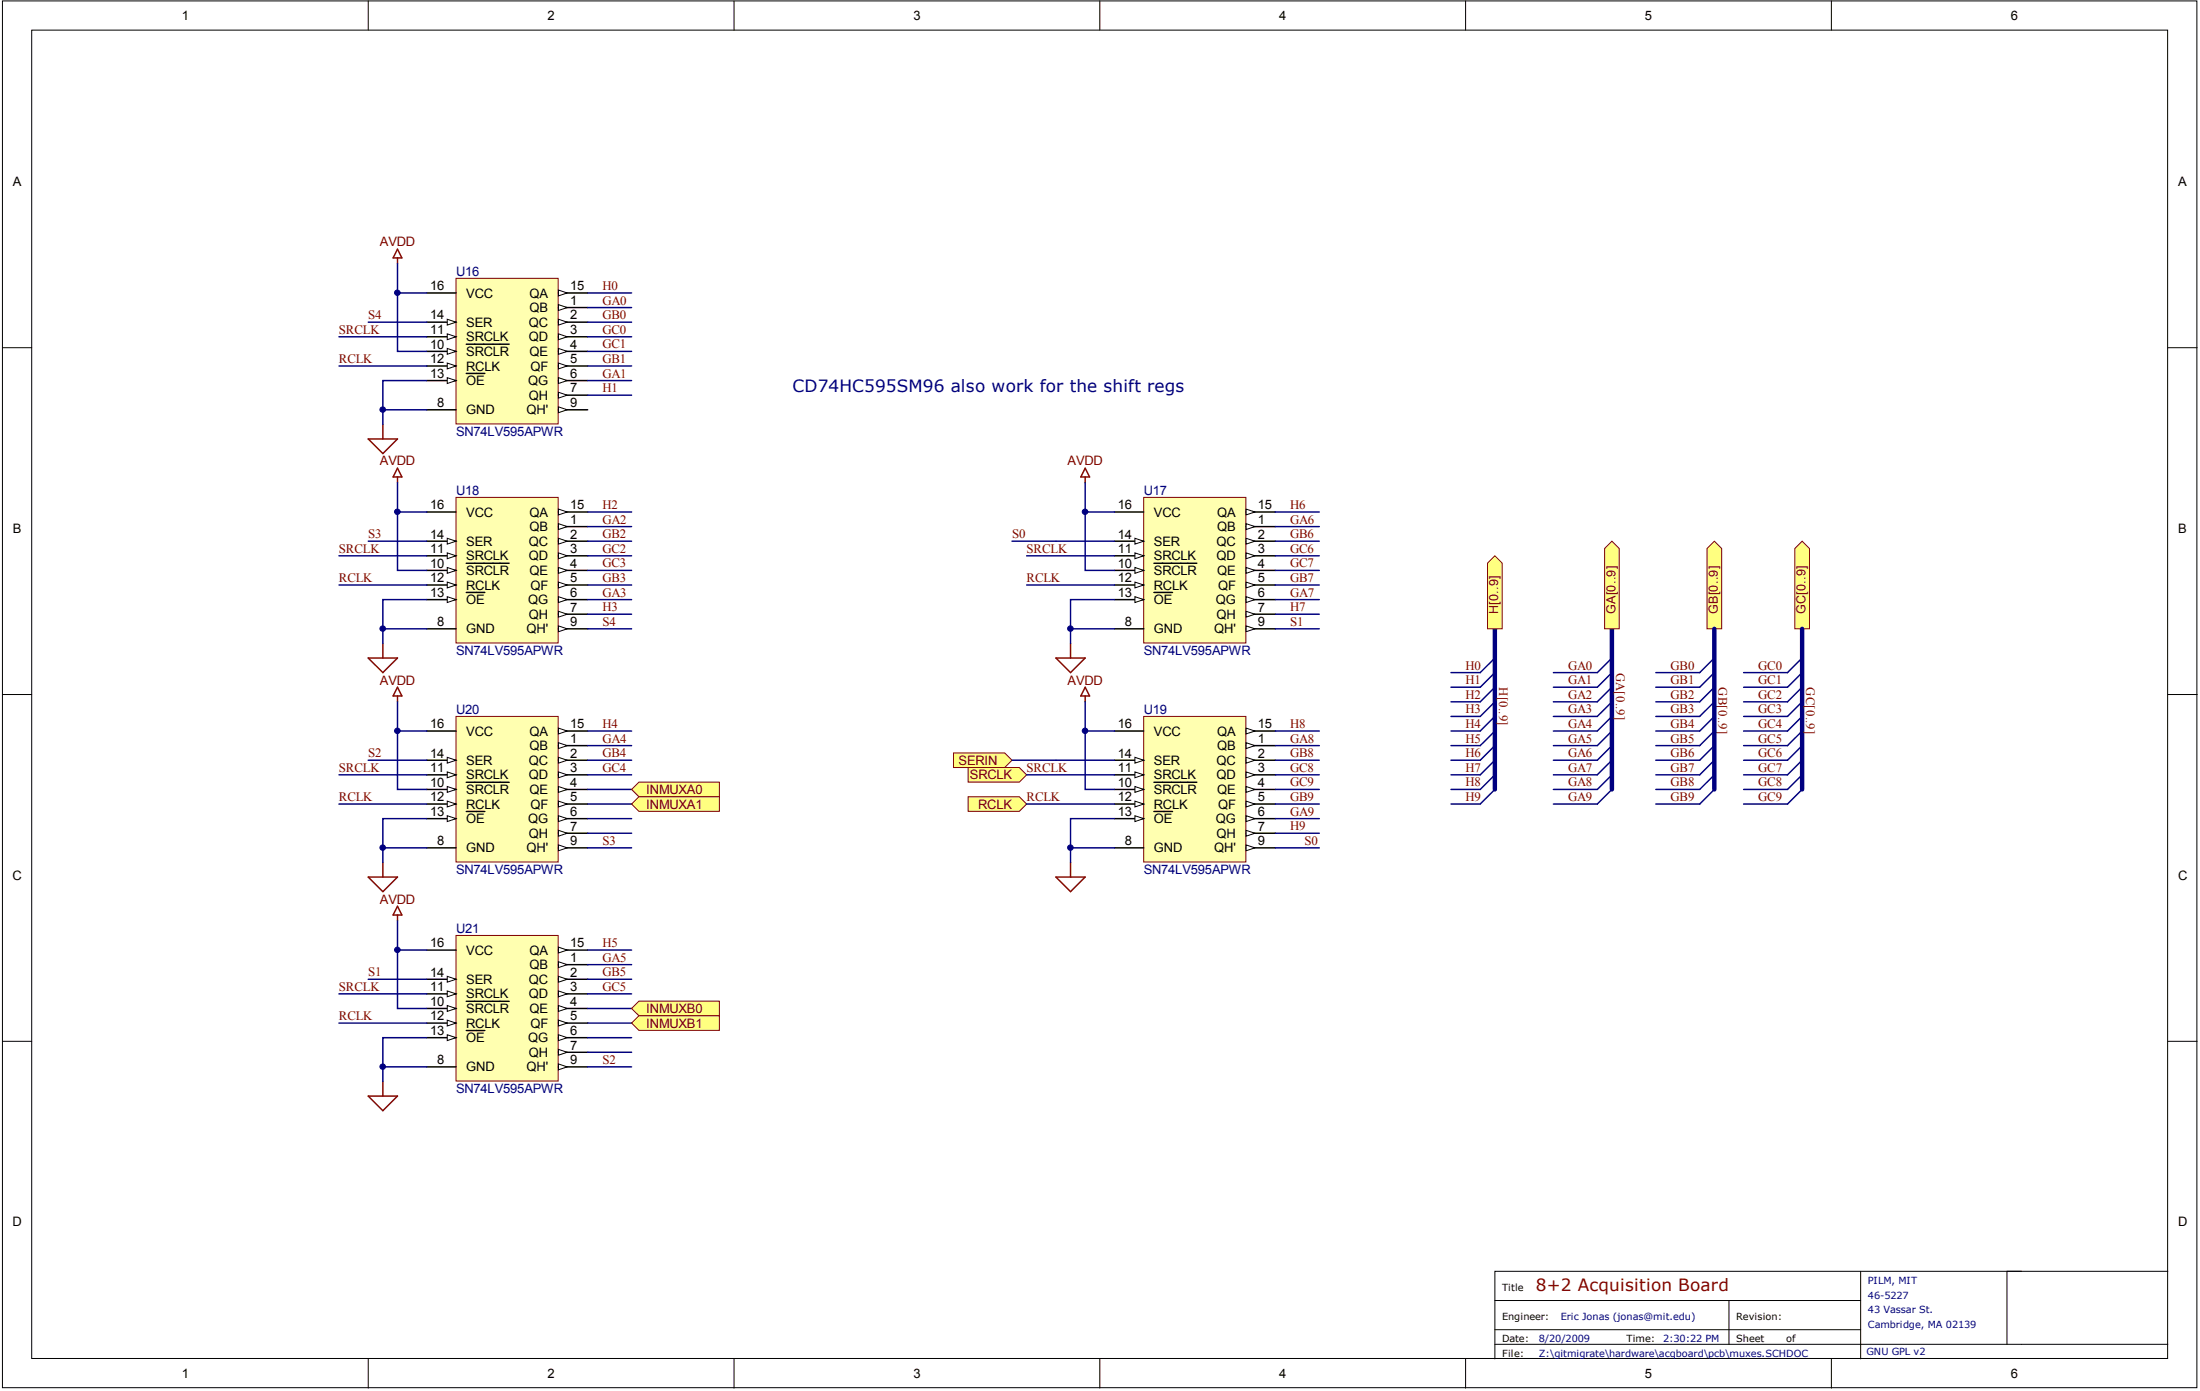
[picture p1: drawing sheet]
<svg xmlns="http://www.w3.org/2000/svg" width="275mm" height="174mm" viewBox="0 0 275 174" stroke-linecap="round" stroke-linejoin="round" font-family="sans-serif">
<g fill="#fff" stroke="#000" stroke-width=".13">
<path d="M.3 .1h274.5v173.4h-274.5z"/>
<path d="M4 3.8h267.1v166.1h-267.1z"/>
</g>
<g fill="none" stroke="#000" stroke-width=".13">
<path d="M46.1 .1v3.7M91.8 .1v3.7M137.6 .1v3.7M183.3 .1v3.7M229.1 .1v3.7M.3 43.5h3.7M271.2 43.5h3.6M.3 86.8h3.7M271.2 86.8h3.6M.3 130.2h3.7M271.2 130.2h3.6M232.7 159v10.9"/>
<path d="M252.9 159h-65.9v10.9M271.2 159h-20.2v9.1M46.1 169.9v3.7M91.8 169.9v3.7M137.6 169.9v3.7M183.3 169.9v3.7M187 162.6h45.7M187 168.1h84.2M187 166.3h45.7M216.3 162.6v5.5M229.1 169.9v3.7"/>
</g>
<path d="M57 34.8h12.8v18.2h-12.8z" fill="#ffffb0" stroke="#800000" stroke-width=".13"/>
<path d="M53.4 36.6h3.6M53.4 51.2h3.6M53.4 47.6h3.6" fill="none" stroke="#000" stroke-width=".18"/>
<path d="M55.9 47.2l1.1 .4-1.1 .3z" fill="#fff" stroke="#000" stroke-width=".13"/>
<path d="M53.4 45.8h3.6M58.3 46.7h2.3" fill="none" stroke="#000" stroke-width=".18"/>
<path d="M55.9 45.4l1.1 .4-1.1 .3z" fill="#fff" stroke="#000" stroke-width=".13"/>
<path d="M53.4 43.9h3.6" fill="none" stroke="#000" stroke-width=".18"/>
<path d="M55.9 43.6l1.1 .3-1.1 .4z" fill="#fff" stroke="#000" stroke-width=".13"/>
<path d="M53.4 42.1h3.6M58.3 43h5.4" fill="none" stroke="#000" stroke-width=".18"/>
<path d="M55.9 41.7l1.1 .4-1.1 .4z" fill="#fff" stroke="#000" stroke-width=".13"/>
<path d="M53.4 40.3h3.6" fill="none" stroke="#000" stroke-width=".18"/>
<path d="M55.9 39.9l1.1 .4-1.1 .3z" fill="#fff" stroke="#000" stroke-width=".13"/>
<path d="M69.8 36.6h3.7" fill="none" stroke="#000" stroke-width=".18"/>
<path d="M69.8 36.3l1.1 .3-1.1 .4z" fill="#fff" stroke="#000" stroke-width=".13"/>
<path d="M69.8 38.5h3.7" fill="none" stroke="#000" stroke-width=".18"/>
<path d="M69.8 38.1l1.1 .4-1.1 .3z" fill="#fff" stroke="#000" stroke-width=".13"/>
<path d="M69.8 40.3h3.7" fill="none" stroke="#000" stroke-width=".18"/>
<path d="M69.8 39.9l1.1 .4-1.1 .3z" fill="#fff" stroke="#000" stroke-width=".13"/>
<path d="M69.8 42.1h3.7" fill="none" stroke="#000" stroke-width=".18"/>
<path d="M69.8 41.7l1.1 .4-1.1 .4z" fill="#fff" stroke="#000" stroke-width=".13"/>
<path d="M69.8 43.9h3.7" fill="none" stroke="#000" stroke-width=".18"/>
<path d="M69.8 43.6l1.1 .3-1.1 .4z" fill="#fff" stroke="#000" stroke-width=".13"/>
<path d="M69.8 45.8h3.7" fill="none" stroke="#000" stroke-width=".18"/>
<path d="M69.8 45.4l1.1 .4-1.1 .3z" fill="#fff" stroke="#000" stroke-width=".13"/>
<path d="M69.8 47.6h3.7" fill="none" stroke="#000" stroke-width=".18"/>
<path d="M69.8 47.2l1.1 .4-1.1 .3z" fill="#fff" stroke="#000" stroke-width=".13"/>
<path d="M69.8 49.4h3.7" fill="none" stroke="#000" stroke-width=".18"/>
<path d="M69.8 49l1.1 .4-1.1 .4z" fill="#fff" stroke="#000" stroke-width=".13"/>
<path d="M69.8 51.2h3.7" fill="none" stroke="#000" stroke-width=".18"/>
<path d="M69.8 50.9l1.1 .3-1.1 .4z" fill="#fff" stroke="#000" stroke-width=".13"/>
<path d="M49.7 31.2l.6 1h-1.1zM49.7 32.2v.8M46.1 54.9h3.6l-1.8 1.8zM47.9 53.1v1.8" fill="none" stroke="#800000" stroke-width=".18"/>
<path d="M49.7 33v3.6h3.7M49.7 36.6v7.3h3.7M47.9 51.2h5.5M53.4 47.6h-5.5v5.5" fill="none" stroke="#000080" stroke-width=".18"/>
<g fill="#ffff80" stroke="#800000" stroke-width=".13">
<path d="M121.1 99.6h6.4l.9 .9-.9 .9h-6.4z" fill-rule="evenodd"/>
<path d="M121.1 96h6.4l.9 .9-.9 .9h-6.4z" fill-rule="evenodd"/>
<path d="M119.3 94.1h6.4l.9 1-.9 .9h-6.4z" fill-rule="evenodd"/>
</g>
<path d="M73.5 36.6h5.5M73.5 38.5h5.5M42.4 45.8h11M42.4 42.1h11M46.1 40.3h7.3M73.5 45.8h5.5M73.5 42.1h5.5M73.5 40.3h5.5M73.5 43.9h5.5M73.5 47.6h5.5M73.5 49.4h5.5" fill="none" stroke="#000080" stroke-width=".18"/>
<path d="M57 62.2h12.8v18.2h-12.8z" fill="#ffffb0" stroke="#800000" stroke-width=".13"/>
<path d="M53.4 64h3.6M53.4 78.6h3.6M53.4 75h3.6" fill="none" stroke="#000" stroke-width=".18"/>
<path d="M55.9 74.6l1.1 .4-1.1 .3z" fill="#fff" stroke="#000" stroke-width=".13"/>
<path d="M53.4 73.1h3.6M58.3 74.1h2.3" fill="none" stroke="#000" stroke-width=".18"/>
<path d="M55.9 72.8l1.1 .3-1.1 .4z" fill="#fff" stroke="#000" stroke-width=".13"/>
<path d="M53.4 71.3h3.6" fill="none" stroke="#000" stroke-width=".18"/>
<path d="M55.9 71l1.1 .3-1.1 .4z" fill="#fff" stroke="#000" stroke-width=".13"/>
<path d="M53.4 69.5h3.6M58.3 70.4h5.4" fill="none" stroke="#000" stroke-width=".18"/>
<path d="M55.9 69.1l1.1 .4-1.1 .4z" fill="#fff" stroke="#000" stroke-width=".13"/>
<path d="M53.4 67.7h3.6" fill="none" stroke="#000" stroke-width=".18"/>
<path d="M55.9 67.3l1.1 .4-1.1 .3z" fill="#fff" stroke="#000" stroke-width=".13"/>
<path d="M69.8 64h3.7" fill="none" stroke="#000" stroke-width=".18"/>
<path d="M69.8 63.7l1.1 .3-1.1 .4z" fill="#fff" stroke="#000" stroke-width=".13"/>
<path d="M69.8 65.8h3.7" fill="none" stroke="#000" stroke-width=".18"/>
<path d="M69.8 65.5l1.1 .3-1.1 .4z" fill="#fff" stroke="#000" stroke-width=".13"/>
<path d="M69.8 67.7h3.7" fill="none" stroke="#000" stroke-width=".18"/>
<path d="M69.8 67.3l1.1 .4-1.1 .3z" fill="#fff" stroke="#000" stroke-width=".13"/>
<path d="M69.8 69.5h3.7" fill="none" stroke="#000" stroke-width=".18"/>
<path d="M69.8 69.1l1.1 .4-1.1 .4z" fill="#fff" stroke="#000" stroke-width=".13"/>
<path d="M69.8 71.3h3.7" fill="none" stroke="#000" stroke-width=".18"/>
<path d="M69.8 71l1.1 .3-1.1 .4z" fill="#fff" stroke="#000" stroke-width=".13"/>
<path d="M69.8 73.1h3.7" fill="none" stroke="#000" stroke-width=".18"/>
<path d="M69.8 72.8l1.1 .3-1.1 .4z" fill="#fff" stroke="#000" stroke-width=".13"/>
<path d="M69.8 75h3.7" fill="none" stroke="#000" stroke-width=".18"/>
<path d="M69.8 74.6l1.1 .4-1.1 .3z" fill="#fff" stroke="#000" stroke-width=".13"/>
<path d="M69.8 76.8h3.7" fill="none" stroke="#000" stroke-width=".18"/>
<path d="M69.8 76.4l1.1 .4-1.1 .4z" fill="#fff" stroke="#000" stroke-width=".13"/>
<path d="M69.8 78.6h3.7" fill="none" stroke="#000" stroke-width=".18"/>
<path d="M69.8 78.3l1.1 .3-1.1 .4z" fill="#fff" stroke="#000" stroke-width=".13"/>
<path d="M49.7 58.5l.6 1.1h-1.1zM49.7 59.6v.8M46.1 82.3h3.6l-1.8 1.8zM47.9 80.4v1.9" fill="none" stroke="#800000" stroke-width=".18"/>
<g fill="none" stroke="#000080" stroke-width=".18">
<path d="M42.4 73.1h11M42.4 69.5h11M46.1 67.7h7.3M47.9 78.6h5.5M49.7 60.4v3.6h3.7M49.7 64v7.3h3.7M53.4 75h-5.5v5.4M73.5 73.1h5.5M73.5 69.5h5.5M73.5 67.7h5.5M73.5 64h5.5M73.5 65.8h5.5"/>
<path d="M73.5 71.3h5.5M73.5 75h5.5M73.5 76.8h5.5"/>
</g>
<path d="M57 89.6h12.8v18.2h-12.8z" fill="#ffffb0" stroke="#800000" stroke-width=".13"/>
<path d="M53.4 91.4h3.6M53.4 106h3.6M53.4 102.4h3.6" fill="none" stroke="#000" stroke-width=".18"/>
<path d="M55.9 102l1.1 .4-1.1 .3z" fill="#fff" stroke="#000" stroke-width=".13"/>
<path d="M53.4 100.5h3.6M58.3 101.5h2.3" fill="none" stroke="#000" stroke-width=".18"/>
<path d="M55.9 100.2l1.1 .3-1.1 .4z" fill="#fff" stroke="#000" stroke-width=".13"/>
<path d="M53.4 98.7h3.6" fill="none" stroke="#000" stroke-width=".18"/>
<path d="M55.9 98.3l1.1 .4-1.1 .4z" fill="#fff" stroke="#000" stroke-width=".13"/>
<path d="M53.4 96.9h3.6M58.3 97.8h5.4" fill="none" stroke="#000" stroke-width=".18"/>
<path d="M55.9 96.5l1.1 .4-1.1 .3z" fill="#fff" stroke="#000" stroke-width=".13"/>
<path d="M53.4 95.1h3.6" fill="none" stroke="#000" stroke-width=".18"/>
<path d="M55.9 94.7l1.1 .4-1.1 .3z" fill="#fff" stroke="#000" stroke-width=".13"/>
<path d="M69.8 91.4h3.7" fill="none" stroke="#000" stroke-width=".18"/>
<path d="M69.8 91l1.1 .4-1.1 .4z" fill="#fff" stroke="#000" stroke-width=".13"/>
<path d="M69.8 93.2h3.7" fill="none" stroke="#000" stroke-width=".18"/>
<path d="M69.8 92.9l1.1 .3-1.1 .4z" fill="#fff" stroke="#000" stroke-width=".13"/>
<path d="M69.8 95.1h3.7" fill="none" stroke="#000" stroke-width=".18"/>
<path d="M69.8 94.7l1.1 .4-1.1 .3z" fill="#fff" stroke="#000" stroke-width=".13"/>
<path d="M69.8 96.9h3.7" fill="none" stroke="#000" stroke-width=".18"/>
<path d="M69.8 96.5l1.1 .4-1.1 .3z" fill="#fff" stroke="#000" stroke-width=".13"/>
<path d="M69.8 98.7h3.7" fill="none" stroke="#000" stroke-width=".18"/>
<path d="M69.8 98.3l1.1 .4-1.1 .4z" fill="#fff" stroke="#000" stroke-width=".13"/>
<path d="M69.8 100.5h3.7" fill="none" stroke="#000" stroke-width=".18"/>
<path d="M69.8 100.2l1.1 .3-1.1 .4z" fill="#fff" stroke="#000" stroke-width=".13"/>
<path d="M69.8 102.4h3.7" fill="none" stroke="#000" stroke-width=".18"/>
<path d="M69.8 102l1.1 .4-1.1 .3z" fill="#fff" stroke="#000" stroke-width=".13"/>
<path d="M69.8 104.2h3.7" fill="none" stroke="#000" stroke-width=".18"/>
<path d="M69.8 103.8l1.1 .4-1.1 .3z" fill="#fff" stroke="#000" stroke-width=".13"/>
<path d="M69.8 106h3.7" fill="none" stroke="#000" stroke-width=".18"/>
<path d="M69.8 105.6l1.1 .4-1.1 .4z" fill="#fff" stroke="#000" stroke-width=".13"/>
<path d="M49.7 85.9l.6 1.1h-1.1zM49.7 87v.8M46.1 109.7h3.6l-1.8 1.8zM47.9 107.8v1.9" fill="none" stroke="#800000" stroke-width=".18"/>
<g fill="none" stroke="#000080" stroke-width=".18">
<path d="M42.4 96.9h11M46.1 95.1h7.3M49.7 87.8v3.6h3.7M49.7 91.4v7.3h3.7M73.5 96.9h5.5M73.5 95.1h5.5M73.5 91.4h5.5M73.5 93.2h5.5M73.5 98.7h5.5M42.4 100.5h11M47.9 106h5.5M53.4 102.4h-5.5v5.4"/>
<path d="M73.5 100.5h5.5M73.5 102.4h5.5M73.5 104.2h5.5"/>
</g>
<path d="M57 117h12.8v18.2h-12.8z" fill="#ffffb0" stroke="#800000" stroke-width=".13"/>
<path d="M53.4 118.8h3.6M53.4 133.4h3.6M53.4 129.7h3.6" fill="none" stroke="#000" stroke-width=".18"/>
<path d="M55.9 129.4l1.1 .3-1.1 .4z" fill="#fff" stroke="#000" stroke-width=".13"/>
<path d="M53.4 127.9h3.6M58.3 128.8h2.3" fill="none" stroke="#000" stroke-width=".18"/>
<path d="M55.9 127.6l1.1 .3-1.1 .4z" fill="#fff" stroke="#000" stroke-width=".13"/>
<path d="M53.4 126.1h3.6" fill="none" stroke="#000" stroke-width=".18"/>
<path d="M55.9 125.7l1.1 .4-1.1 .4z" fill="#fff" stroke="#000" stroke-width=".13"/>
<path d="M53.4 124.3h3.6M58.3 125.2h5.4" fill="none" stroke="#000" stroke-width=".18"/>
<path d="M55.9 123.9l1.1 .4-1.1 .3z" fill="#fff" stroke="#000" stroke-width=".13"/>
<path d="M53.4 122.4h3.6" fill="none" stroke="#000" stroke-width=".18"/>
<path d="M55.9 122.1l1.1 .3-1.1 .4z" fill="#fff" stroke="#000" stroke-width=".13"/>
<path d="M69.8 118.8h3.7" fill="none" stroke="#000" stroke-width=".18"/>
<path d="M69.8 118.4l1.1 .4-1.1 .4z" fill="#fff" stroke="#000" stroke-width=".13"/>
<path d="M69.8 120.6h3.7" fill="none" stroke="#000" stroke-width=".18"/>
<path d="M69.8 120.2l1.1 .4-1.1 .4z" fill="#fff" stroke="#000" stroke-width=".13"/>
<path d="M69.8 122.4h3.7" fill="none" stroke="#000" stroke-width=".18"/>
<path d="M69.8 122.1l1.1 .3-1.1 .4z" fill="#fff" stroke="#000" stroke-width=".13"/>
<path d="M69.8 124.3h3.7" fill="none" stroke="#000" stroke-width=".18"/>
<path d="M69.8 123.9l1.1 .4-1.1 .3z" fill="#fff" stroke="#000" stroke-width=".13"/>
<path d="M69.8 126.1h3.7" fill="none" stroke="#000" stroke-width=".18"/>
<path d="M69.8 125.7l1.1 .4-1.1 .4z" fill="#fff" stroke="#000" stroke-width=".13"/>
<path d="M69.8 127.9h3.7" fill="none" stroke="#000" stroke-width=".18"/>
<path d="M69.8 127.6l1.1 .3-1.1 .4z" fill="#fff" stroke="#000" stroke-width=".13"/>
<path d="M69.8 129.7h3.7" fill="none" stroke="#000" stroke-width=".18"/>
<path d="M69.8 129.4l1.1 .3-1.1 .4z" fill="#fff" stroke="#000" stroke-width=".13"/>
<path d="M69.8 131.6h3.7" fill="none" stroke="#000" stroke-width=".18"/>
<path d="M69.8 131.2l1.1 .4-1.1 .3z" fill="#fff" stroke="#000" stroke-width=".13"/>
<path d="M69.8 133.4h3.7" fill="none" stroke="#000" stroke-width=".18"/>
<path d="M69.8 133l1.1 .4-1.1 .4z" fill="#fff" stroke="#000" stroke-width=".13"/>
<path d="M49.7 113.3l.6 1.1h-1.1zM49.7 114.4v.7M46.1 137h3.6l-1.8 1.9zM47.9 135.2v1.8" fill="none" stroke="#800000" stroke-width=".18"/>
<g fill="none" stroke="#000080" stroke-width=".18">
<path d="M49.7 115.1v3.7h3.7M49.7 118.8v7.3h3.7M73.5 118.8h5.5M42.4 127.9h11M42.4 124.3h11M46.1 122.4h7.3M47.9 133.4h5.5M53.4 129.7h-5.5v5.5M73.5 127.9h5.5M73.5 124.3h5.5M73.5 122.4h5.5M73.5 120.6h5.5"/>
<path d="M73.5 126.1h5.5M73.5 129.7h5.5M73.5 131.6h5.5"/>
</g>
<g fill="#ffff80" stroke="#800000" stroke-width=".13">
<path d="M79 98.7l.9-.9h10.1v1.8h-10.1z" fill-rule="evenodd"/>
<path d="M79 100.5l.9-.9h10.1v1.8h-10.1z" fill-rule="evenodd"/>
<path d="M79 126.1l.9-.9h10.1v1.8h-10.1z" fill-rule="evenodd"/>
<path d="M79 127.9l.9-.9h10.1v1.8h-10.1z" fill-rule="evenodd"/>
</g>
<path d="M143 62.2h12.8v18.2h-12.8z" fill="#ffffb0" stroke="#800000" stroke-width=".13"/>
<path d="M139.4 64h3.6M139.4 78.6h3.6M139.4 75h3.6" fill="none" stroke="#000" stroke-width=".18"/>
<path d="M142 74.6l1 .4-1 .3z" fill="#fff" stroke="#000" stroke-width=".13"/>
<path d="M139.4 73.1h3.6M144.3 74.1h2.4" fill="none" stroke="#000" stroke-width=".18"/>
<path d="M142 72.8l1 .3-1 .4z" fill="#fff" stroke="#000" stroke-width=".13"/>
<path d="M139.4 71.3h3.6" fill="none" stroke="#000" stroke-width=".18"/>
<path d="M142 71l1 .3-1 .4z" fill="#fff" stroke="#000" stroke-width=".13"/>
<path d="M139.4 69.5h3.6M144.3 70.4h5.4" fill="none" stroke="#000" stroke-width=".18"/>
<path d="M142 69.1l1 .4-1 .4z" fill="#fff" stroke="#000" stroke-width=".13"/>
<path d="M139.4 67.7h3.6" fill="none" stroke="#000" stroke-width=".18"/>
<path d="M142 67.3l1 .4-1 .3z" fill="#fff" stroke="#000" stroke-width=".13"/>
<path d="M155.9 64h3.6" fill="none" stroke="#000" stroke-width=".18"/>
<path d="M155.9 63.7l1.1 .3-1.1 .4z" fill="#fff" stroke="#000" stroke-width=".13"/>
<path d="M155.9 65.8h3.6" fill="none" stroke="#000" stroke-width=".18"/>
<path d="M155.9 65.5l1.1 .3-1.1 .4z" fill="#fff" stroke="#000" stroke-width=".13"/>
<path d="M155.9 67.7h3.6" fill="none" stroke="#000" stroke-width=".18"/>
<path d="M155.9 67.3l1.1 .4-1.1 .3z" fill="#fff" stroke="#000" stroke-width=".13"/>
<path d="M155.9 69.5h3.6" fill="none" stroke="#000" stroke-width=".18"/>
<path d="M155.9 69.1l1.1 .4-1.1 .4z" fill="#fff" stroke="#000" stroke-width=".13"/>
<path d="M155.9 71.3h3.6" fill="none" stroke="#000" stroke-width=".18"/>
<path d="M155.9 71l1.1 .3-1.1 .4z" fill="#fff" stroke="#000" stroke-width=".13"/>
<path d="M155.9 73.1h3.6" fill="none" stroke="#000" stroke-width=".18"/>
<path d="M155.9 72.8l1.1 .3-1.1 .4z" fill="#fff" stroke="#000" stroke-width=".13"/>
<path d="M155.9 75h3.6" fill="none" stroke="#000" stroke-width=".18"/>
<path d="M155.9 74.6l1.1 .4-1.1 .3z" fill="#fff" stroke="#000" stroke-width=".13"/>
<path d="M155.9 76.8h3.6" fill="none" stroke="#000" stroke-width=".18"/>
<path d="M155.9 76.4l1.1 .4-1.1 .4z" fill="#fff" stroke="#000" stroke-width=".13"/>
<path d="M155.9 78.6h3.6" fill="none" stroke="#000" stroke-width=".18"/>
<path d="M155.9 78.3l1.1 .3-1.1 .4z" fill="#fff" stroke="#000" stroke-width=".13"/>
<path d="M135.7 58.5l.6 1.1h-1.1zM135.7 59.6v.8M132.1 82.3h3.6l-1.8 1.8zM133.9 80.4v1.9" fill="none" stroke="#800000" stroke-width=".18"/>
<g fill="none" stroke="#000080" stroke-width=".18">
<path d="M128.4 73.1h11M128.4 69.5h11M132.1 67.7h7.3M133.9 78.6h5.5M135.7 60.4v3.6h3.7M135.7 64v7.3h3.7M139.4 75h-5.5v5.4M159.5 73.1h5.5M159.5 69.5h5.5M159.5 67.7h5.5M159.5 64h5.5M159.5 65.8h5.5"/>
<path d="M159.5 71.3h5.5M159.5 75h5.5M159.5 76.8h5.5"/>
</g>
<path d="M143 89.6h12.8v18.2h-12.8z" fill="#ffffb0" stroke="#800000" stroke-width=".13"/>
<path d="M139.4 91.4h3.6M139.4 106h3.6M139.4 102.4h3.6" fill="none" stroke="#000" stroke-width=".18"/>
<path d="M142 102l1 .4-1 .3z" fill="#fff" stroke="#000" stroke-width=".13"/>
<path d="M139.4 100.5h3.6M144.3 101.5h2.4" fill="none" stroke="#000" stroke-width=".18"/>
<path d="M142 100.2l1 .3-1 .4z" fill="#fff" stroke="#000" stroke-width=".13"/>
<path d="M139.4 98.7h3.6" fill="none" stroke="#000" stroke-width=".18"/>
<path d="M142 98.3l1 .4-1 .4z" fill="#fff" stroke="#000" stroke-width=".13"/>
<path d="M139.4 96.9h3.6M144.3 97.8h5.4" fill="none" stroke="#000" stroke-width=".18"/>
<path d="M142 96.5l1 .4-1 .3z" fill="#fff" stroke="#000" stroke-width=".13"/>
<path d="M139.4 95.1h3.6" fill="none" stroke="#000" stroke-width=".18"/>
<path d="M142 94.7l1 .4-1 .3z" fill="#fff" stroke="#000" stroke-width=".13"/>
<path d="M155.9 91.4h3.6" fill="none" stroke="#000" stroke-width=".18"/>
<path d="M155.9 91l1.1 .4-1.1 .4z" fill="#fff" stroke="#000" stroke-width=".13"/>
<path d="M155.9 93.2h3.6" fill="none" stroke="#000" stroke-width=".18"/>
<path d="M155.9 92.9l1.1 .3-1.1 .4z" fill="#fff" stroke="#000" stroke-width=".13"/>
<path d="M155.9 95.1h3.6" fill="none" stroke="#000" stroke-width=".18"/>
<path d="M155.9 94.7l1.1 .4-1.1 .3z" fill="#fff" stroke="#000" stroke-width=".13"/>
<path d="M155.9 96.9h3.6" fill="none" stroke="#000" stroke-width=".18"/>
<path d="M155.9 96.5l1.1 .4-1.1 .3z" fill="#fff" stroke="#000" stroke-width=".13"/>
<path d="M155.9 98.7h3.6" fill="none" stroke="#000" stroke-width=".18"/>
<path d="M155.9 98.3l1.1 .4-1.1 .4z" fill="#fff" stroke="#000" stroke-width=".13"/>
<path d="M155.9 100.5h3.6" fill="none" stroke="#000" stroke-width=".18"/>
<path d="M155.9 100.2l1.1 .3-1.1 .4z" fill="#fff" stroke="#000" stroke-width=".13"/>
<path d="M155.9 102.4h3.6" fill="none" stroke="#000" stroke-width=".18"/>
<path d="M155.9 102l1.1 .4-1.1 .3z" fill="#fff" stroke="#000" stroke-width=".13"/>
<path d="M155.9 104.2h3.6" fill="none" stroke="#000" stroke-width=".18"/>
<path d="M155.9 103.8l1.1 .4-1.1 .3z" fill="#fff" stroke="#000" stroke-width=".13"/>
<path d="M155.9 106h3.6" fill="none" stroke="#000" stroke-width=".18"/>
<path d="M155.9 105.6l1.1 .4-1.1 .4z" fill="#fff" stroke="#000" stroke-width=".13"/>
<path d="M135.7 85.9l.6 1.1h-1.1zM135.7 87v.8M132.1 109.7h3.6l-1.8 1.8zM133.9 107.8v1.9" fill="none" stroke="#800000" stroke-width=".18"/>
<g fill="none" stroke="#000080" stroke-width=".18">
<path d="M73.5 78.6h5.5M126.6 67.7h5.5M159.5 78.6h5.5M126.6 95.1h12.8M128.4 96.9h11M135.7 87.8v3.6h3.7M135.7 91.4v7.3h3.7M159.5 96.9h5.5M159.5 95.1h5.5M159.5 91.4h5.5M159.5 93.2h5.5M159.5 98.7h5.5"/>
<path d="M187 98.7l-1.9 1.8h-3.6M187 95.1l-1.9 1.8h-3.6M187 93.2l-1.9 1.9h-3.6M187 89.6l-1.9 1.8h-3.6M187 91.4l-1.9 1.8h-3.6M187 96.9l-1.9 1.8h-3.6M187 82.3l-1.9 1.8h-3.6M187 84.1l-1.9 1.8h-3.6M187 85.9l-1.9 1.9h-3.6M187 87.8l-1.9 1.8h-3.6M201.6 98.7l-1.8 1.8h-5.5M201.6 95.1l-1.8 1.8h-5.5"/>
<path d="M201.6 93.2l-1.8 1.9h-5.5M201.6 89.6l-1.8 1.8h-5.5M201.6 91.4l-1.8 1.8h-5.5M201.6 96.9l-1.8 1.8h-5.5M201.6 82.3l-1.8 1.8h-5.5M201.6 84.1l-1.8 1.8h-5.5M201.6 85.9l-1.8 1.9h-5.5M201.6 87.8l-1.8 1.8h-5.5M214.4 98.7l-1.8 1.8h-5.5M214.4 95.1l-1.8 1.8h-5.5M214.4 93.2l-1.8 1.9h-5.5M214.4 89.6l-1.8 1.8h-5.5"/>
<path d="M214.4 91.4l-1.8 1.8h-5.5M214.4 96.9l-1.8 1.8h-5.5M214.4 82.3l-1.8 1.8h-5.5M214.4 84.1l-1.8 1.8h-5.5M214.4 85.9l-1.8 1.9h-5.5M214.4 87.8l-1.8 1.8h-5.5M225.4 98.7l-1.8 1.8h-5.5M225.4 95.1l-1.8 1.8h-5.5M225.4 93.2l-1.8 1.9h-5.5M225.4 89.6l-1.8 1.8h-5.5M225.4 91.4l-1.8 1.8h-5.5M225.4 96.9l-1.8 1.8h-5.5"/>
<path d="M225.4 82.3l-1.8 1.8h-5.5M225.4 84.1l-1.8 1.8h-5.5M225.4 85.9l-1.8 1.9h-5.5M225.4 87.8l-1.8 1.8h-5.5M73.5 106h5.5M128.4 100.5h11M133.9 106h5.5M139.4 102.4h-5.5v5.4M159.5 106h5.5M159.5 100.5h5.5M159.5 102.4h5.5M159.5 104.2h5.5"/>
<path d="M73.5 133.4h5.5"/>
</g>
<path d="M187 78.6v20.1M201.6 78.6v20.1M214.4 78.6v20.1M225.4 78.6v20.1" fill="none" stroke="#000080" stroke-width=".55"/>
<g fill="#000080" stroke="#000080" stroke-width=".13">
<circle cx="47.9" cy="133.4" r=".34"/>
<circle cx="47.9" cy="106" r=".34"/>
<circle cx="47.9" cy="78.6" r=".34"/>
<circle cx="47.9" cy="51.2" r=".34"/>
<circle cx="49.7" cy="118.8" r=".34"/>
<circle cx="49.7" cy="91.4" r=".34"/>
<circle cx="49.7" cy="64" r=".34"/>
<circle cx="49.7" cy="36.6" r=".34"/>
<circle cx="133.9" cy="106" r=".34"/>
<circle cx="133.9" cy="78.6" r=".34"/>
<circle cx="135.7" cy="91.4" r=".34"/>
<circle cx="135.7" cy="64" r=".34"/>
</g>
<g font-size="10.9" fill="#800000">
<text x="202.1" y="75.3">7</text>
<text x="215.1" y="75.3">7</text>
<text x="226.1" y="75.3">7</text>
</g>
<text font-size="9.2" fill="#800000" x="187.5" y="75.9">7</text>
<text font-size="2.1" fill="#000080" x="99.1" y="49">CD74HC595SM96 also work for the shift regs</text>
<text font-size="2.1" fill="#800000" x="192.1" y="161.4">8+2 Acquisition Board</text>
<g font-size="1.6">
<text x="22.7" y="2.5">1</text>
<text x="68.5" y="2.5">2</text>
<text x="114.2" y="2.5">3</text>
<text x="160" y="2.5">4</text>
<text x="205.7" y="2.5">5</text>
<text x="251.5" y="2.5">6</text>
<text x="1.6" y="23.3">A</text>
<text x="272.5" y="23.3">A</text>
<text x="53.8" y="36.3">16</text>
<text x="53.8" y="41.8">11</text>
<text x="53.8" y="39.9">14</text>
<text x="58.3" y="37.2">VCC</text>
<text x="58.3" y="40.9">SER</text>
<text x="66.2" y="40.9">QC</text>
<text x="66.2" y="37.2">QA</text>
<text x="66.2" y="39">QB</text>
<text x="71.3" y="36.3">15</text>
<text x="71.3" y="38.1">1</text>
<text x="71.3" y="39.9">2</text>
<text x="71.3" y="41.8">3</text>
<text x="53.8" y="47.2">13</text>
<text x="53.8" y="45.4">12</text>
<text x="53.8" y="43.6">10</text>
<text x="58.3" y="46.3">RCLK</text>
<text x="58.3" y="44.5">SRCLR</text>
<text x="58.3" y="42.7">SRCLK</text>
<text x="66.2" y="42.7">QD</text>
<text x="66.2" y="44.5">QE</text>
<text x="66.3" y="46.3">QF</text>
<text x="71.3" y="43.6">4</text>
<text x="71.3" y="45.4">5</text>
<text x="71.3" y="47.2">6</text>
<text x="54.7" y="50.9">8</text>
<text x="58.3" y="51.8">GND</text>
<text x="58.3" y="48.2">OE</text>
<text x="65.9" y="51.8">QH'</text>
<text x="66" y="48.2">QG</text>
<text x="66.2" y="50">QH</text>
<text x="71.3" y="49.1">7</text>
<text x="71.3" y="50.9">9</text>
<text x="53.8" y="63.7">16</text>
<text x="58.3" y="64.6">VCC</text>
<text x="66.2" y="64.6">QA</text>
<text x="71.3" y="63.7">15</text>
<text x="71.3" y="65.5">1</text>
<text x="139.8" y="63.7">16</text>
<text x="144.3" y="64.6">VCC</text>
<text x="152.3" y="64.6">QA</text>
<text x="157.3" y="63.7">15</text>
<text x="157.3" y="65.5">1</text>
<text x="1.6" y="66.6">B</text>
<text x="53.8" y="71">10</text>
<text x="53.8" y="69.2">11</text>
<text x="53.8" y="67.3">14</text>
<text x="58.3" y="71.9">SRCLR</text>
<text x="58.3" y="70.1">SRCLK</text>
<text x="58.3" y="68.2">SER</text>
<text x="66.2" y="68.2">QC</text>
<text x="66.2" y="70.1">QD</text>
<text x="66.2" y="66.4">QB</text>
<text x="66.2" y="71.9">QE</text>
<text x="71.3" y="67.3">2</text>
<text x="71.3" y="69.2">3</text>
<text x="71.3" y="71">4</text>
<text x="139.8" y="71">10</text>
<text x="139.8" y="69.2">11</text>
<text x="139.8" y="67.3">14</text>
<text x="144.3" y="71.9">SRCLR</text>
<text x="144.3" y="70.1">SRCLK</text>
<text x="144.3" y="68.2">SER</text>
<text x="152.2" y="68.2">QC</text>
<text x="152.2" y="70.1">QD</text>
<text x="152.3" y="66.4">QB</text>
<text x="152.3" y="71.9">QE</text>
<text x="157.3" y="67.3">2</text>
<text x="157.3" y="69.2">3</text>
<text x="157.3" y="71">4</text>
<text x="272.5" y="66.6">B</text>
<text x="53.8" y="74.6">13</text>
<text x="53.8" y="72.8">12</text>
<text x="58.3" y="75.5">OE</text>
<text x="58.3" y="73.7">RCLK</text>
<text x="66" y="75.5">QG</text>
<text x="66.2" y="77.4">QH</text>
<text x="66.3" y="73.7">QF</text>
<text x="71.3" y="72.8">5</text>
<text x="71.3" y="74.6">6</text>
<text x="71.3" y="76.5">7</text>
<text x="139.8" y="74.6">13</text>
<text x="139.8" y="72.8">12</text>
<text x="144.3" y="75.5">OE</text>
<text x="144.3" y="73.7">RCLK</text>
<text x="152.1" y="75.5">QG</text>
<text x="152.2" y="77.4">QH</text>
<text x="152.3" y="73.7">QF</text>
<text x="157.3" y="72.8">5</text>
<text x="157.3" y="74.6">6</text>
<text x="157.3" y="76.5">7</text>
<text x="54.7" y="78.3">8</text>
<text x="58.3" y="79.2">GND</text>
<text x="65.9" y="79.2">QH'</text>
<text x="71.3" y="78.3">9</text>
<text x="140.7" y="78.3">8</text>
<text x="144.3" y="79.2">GND</text>
<text x="151.9" y="79.2">QH'</text>
<text x="157.3" y="78.3">9</text>
<text x="53.8" y="91.1">16</text>
<text x="53.8" y="94.7">14</text>
<text x="58.3" y="92">VCC</text>
<text x="58.3" y="95.6">SER</text>
<text x="66.2" y="95.6">QC</text>
<text x="66.2" y="92">QA</text>
<text x="66.2" y="93.8">QB</text>
<text x="71.3" y="91.1">15</text>
<text x="71.3" y="92.9">1</text>
<text x="71.3" y="94.7">2</text>
<text x="139.8" y="91.1">16</text>
<text x="139.8" y="94.7">14</text>
<text x="144.3" y="92">VCC</text>
<text x="144.3" y="95.6">SER</text>
<text x="152.2" y="95.6">QC</text>
<text x="152.3" y="92">QA</text>
<text x="152.3" y="93.8">QB</text>
<text x="157.3" y="91.1">15</text>
<text x="157.3" y="92.9">1</text>
<text x="157.3" y="94.7">2</text>
<text x="53.8" y="100.2">12</text>
<text x="53.8" y="98.4">10</text>
<text x="53.8" y="96.5">11</text>
<text x="58.3" y="101.1">RCLK</text>
<text x="58.3" y="99.3">SRCLR</text>
<text x="58.3" y="97.5">SRCLK</text>
<text x="66.2" y="97.5">QD</text>
<text x="66.2" y="99.3">QE</text>
<text x="66.3" y="101.1">QF</text>
<text x="71.3" y="96.5">3</text>
<text x="71.3" y="98.4">4</text>
<text x="71.3" y="100.2">5</text>
<text x="139.8" y="100.2">12</text>
<text x="139.8" y="98.4">10</text>
<text x="139.8" y="96.5">11</text>
<text x="144.3" y="101.1">RCLK</text>
<text x="144.3" y="99.3">SRCLR</text>
<text x="144.3" y="97.5">SRCLK</text>
<text x="152.2" y="97.5">QD</text>
<text x="152.3" y="99.3">QE</text>
<text x="152.3" y="101.1">QF</text>
<text x="157.3" y="96.5">3</text>
<text x="157.3" y="98.4">4</text>
<text x="157.3" y="100.2">5</text>
<text x="53.8" y="102">13</text>
<text x="54.7" y="105.7">8</text>
<text x="58.3" y="106.6">GND</text>
<text x="58.3" y="102.9">OE</text>
<text x="65.9" y="106.6">QH'</text>
<text x="66" y="102.9">QG</text>
<text x="66.2" y="104.8">QH</text>
<text x="71.3" y="102">6</text>
<text x="71.3" y="103.8">7</text>
<text x="71.3" y="105.7">9</text>
<text x="139.8" y="102">13</text>
<text x="140.7" y="105.7">8</text>
<text x="144.3" y="106.6">GND</text>
<text x="144.3" y="102.9">OE</text>
<text x="151.9" y="106.6">QH'</text>
<text x="152.1" y="102.9">QG</text>
<text x="152.2" y="104.8">QH</text>
<text x="157.3" y="102">6</text>
<text x="157.3" y="103.8">7</text>
<text x="157.3" y="105.7">9</text>
<text x="1.6" y="110">C</text>
<text x="272.4" y="110">C</text>
<text x="53.8" y="118.5">16</text>
<text x="58.3" y="119.4">VCC</text>
<text x="66.2" y="119.4">QA</text>
<text x="71.3" y="118.5">15</text>
<text x="53.8" y="125.8">10</text>
<text x="53.8" y="123.9">11</text>
<text x="53.8" y="122.1">14</text>
<text x="58.3" y="124.8">SRCLK</text>
<text x="58.3" y="123">SER</text>
<text x="66.2" y="123">QC</text>
<text x="66.2" y="124.8">QD</text>
<text x="66.2" y="121.2">QB</text>
<text x="71.3" y="120.3">1</text>
<text x="71.3" y="122.1">2</text>
<text x="71.3" y="123.9">3</text>
<text x="71.3" y="125.8">4</text>
<text x="53.8" y="129.4">13</text>
<text x="53.8" y="127.6">12</text>
<text x="58.3" y="130.3">OE</text>
<text x="58.3" y="128.5">RCLK</text>
<text x="58.3" y="126.7">SRCLR</text>
<text x="66" y="130.3">QG</text>
<text x="66.2" y="126.7">QE</text>
<text x="66.3" y="128.5">QF</text>
<text x="71.3" y="127.6">5</text>
<text x="71.3" y="129.4">6</text>
<text x="71.3" y="131.2">7</text>
<text x="54.7" y="133.1">8</text>
<text x="58.3" y="134">GND</text>
<text x="65.9" y="134">QH'</text>
<text x="66.2" y="132.1">QH</text>
<text x="71.3" y="133.1">9</text>
<text x="1.6" y="153.3">D</text>
<text x="272.4" y="153.3">D</text>
<text x="22.7" y="172.3">1</text>
<text x="68.5" y="172.3">2</text>
<text x="114.2" y="172.3">3</text>
<text x="160" y="172.3">4</text>
<text x="205.7" y="172.3">5</text>
<text x="251.5" y="172.3">6</text>
</g>
<g font-size="1.6" fill="#800000">
<text x="47.5" y="30.8">AVDD</text>
<text x="42.4" y="41.7">SRCLK</text>
<text x="46.1" y="39.9">S4</text>
<text x="75.3" y="38.1">GA0</text>
<text x="75.3" y="39.9">GB0</text>
<text x="75.3" y="41.7">GC0</text>
<text x="75.3" y="36.3">H0</text>
<text x="42.4" y="45.4">RCLK</text>
<text x="75.3" y="47.2">GA1</text>
<text x="75.3" y="45.4">GB1</text>
<text x="75.3" y="43.6">GC1</text>
<text x="75.3" y="49">H1</text>
<text x="47.5" y="58.2">AVDD</text>
<text x="133.5" y="58.2">AVDD</text>
<text x="75.3" y="65.5">GA2</text>
<text x="75.3" y="63.6">H2</text>
<text x="161.4" y="65.5">GA6</text>
<text x="161.4" y="63.6">H6</text>
<text x="42.4" y="69.1">SRCLK</text>
<text x="46.1" y="67.3">S3</text>
<text x="75.3" y="67.3">GB2</text>
<text x="75.3" y="69.1">GC2</text>
<text x="75.3" y="70.9">GC3</text>
<text x="126.6" y="67.3">S0</text>
<text x="128.4" y="69.1">SRCLK</text>
<text x="161.4" y="67.3">GB6</text>
<text x="161.4" y="69.1">GC6</text>
<text x="161.4" y="70.9">GC7</text>
<text x="42.4" y="72.8">RCLK</text>
<text x="75.3" y="74.6">GA3</text>
<text x="75.3" y="72.8">GB3</text>
<text x="75.3" y="76.4">H3</text>
<text x="128.4" y="72.8">RCLK</text>
<text x="161.4" y="74.6">GA7</text>
<text x="161.4" y="72.8">GB7</text>
<text x="161.4" y="76.4">H7</text>
<text x="187.4" y="76.8" transform="rotate(-90 187.4 76.8)">H[0..9]</text>
<text x="202" y="76.8" transform="rotate(-90 202 76.8)">GA[0..9]</text>
<text x="214.9" y="76.8" transform="rotate(-90 214.9 76.8)">GB[0..9]</text>
<text x="225.8" y="76.8" transform="rotate(-90 225.8 76.8)">GC[0..9]</text>
<text x="75.3" y="78.2">S4</text>
<text x="161.4" y="78.2">S1</text>
<text x="183.3" y="83.7">H0</text>
<text x="196.1" y="83.7">GA0</text>
<text x="208.9" y="83.7">GB0</text>
<text x="219.9" y="83.7">GC0</text>
<text x="47.5" y="85.6">AVDD</text>
<text x="133.5" y="85.6">AVDD</text>
<text x="183.3" y="85.5">H1</text>
<text x="183.3" y="87.4">H2</text>
<text x="183.3" y="89.2">H3</text>
<text x="187.5" y="85.9" transform="rotate(90 187.5 85.9)">H[0..9]</text>
<text x="196.1" y="85.5">GA1</text>
<text x="196.1" y="87.4">GA2</text>
<text x="196.1" y="89.2">GA3</text>
<text x="202.1" y="84.1" transform="rotate(90 202.1 84.1)">GA[0..9]</text>
<text x="208.9" y="85.5">GB1</text>
<text x="208.9" y="87.4">GB2</text>
<text x="208.9" y="89.2">GB3</text>
<text x="214.9" y="85.9" transform="rotate(90 214.9 85.9)">GB[0..9]</text>
<text x="219.9" y="85.5">GC1</text>
<text x="219.9" y="87.4">GC2</text>
<text x="219.9" y="89.2">GC3</text>
<text x="225.9" y="85.9" transform="rotate(90 225.9 85.9)">GC[0..9]</text>
<text x="46.1" y="94.7">S2</text>
<text x="75.3" y="92.9">GA4</text>
<text x="75.3" y="94.7">GB4</text>
<text x="75.3" y="91">H4</text>
<text x="119.9" y="95.6">SERIN</text>
<text x="161.4" y="92.9">GA8</text>
<text x="161.4" y="94.7">GB8</text>
<text x="161.4" y="91">H8</text>
<text x="183.3" y="91">H4</text>
<text x="183.3" y="92.9">H5</text>
<text x="183.3" y="94.7">H6</text>
<text x="196.1" y="91">GA4</text>
<text x="196.1" y="92.9">GA5</text>
<text x="196.1" y="94.7">GA6</text>
<text x="208.9" y="91">GB4</text>
<text x="208.9" y="92.9">GB5</text>
<text x="208.9" y="94.7">GB6</text>
<text x="219.9" y="91">GC4</text>
<text x="219.9" y="92.9">GC5</text>
<text x="219.9" y="94.7">GC6</text>
<text x="42.4" y="100.2">RCLK</text>
<text x="42.4" y="96.5">SRCLK</text>
<text x="75.3" y="96.5">GC4</text>
<text x="80.8" y="99.3">INMUXA0</text>
<text x="80.8" y="101.1">INMUXA1</text>
<text x="121.3" y="97.5">SRCLK</text>
<text x="122.4" y="101.1">RCLK</text>
<text x="128.4" y="100.2">RCLK</text>
<text x="128.4" y="96.5">SRCLK</text>
<text x="161.4" y="96.5">GC8</text>
<text x="161.4" y="102">GA9</text>
<text x="161.4" y="100.2">GB9</text>
<text x="161.4" y="98.3">GC9</text>
<text x="183.3" y="96.5">H7</text>
<text x="183.3" y="98.3">H8</text>
<text x="183.3" y="100.2">H9</text>
<text x="196.1" y="96.5">GA7</text>
<text x="196.1" y="98.3">GA8</text>
<text x="196.1" y="100.2">GA9</text>
<text x="208.9" y="96.5">GB7</text>
<text x="208.9" y="98.3">GB8</text>
<text x="208.9" y="100.2">GB9</text>
<text x="219.9" y="96.5">GC7</text>
<text x="219.9" y="98.3">GC8</text>
<text x="219.9" y="100.2">GC9</text>
<text x="75.3" y="105.6">S3</text>
<text x="161.4" y="103.8">H9</text>
<text x="163.2" y="105.6">S0</text>
<text x="47.5" y="113">AVDD</text>
<text x="75.3" y="118.4">H5</text>
<text x="42.4" y="123.9">SRCLK</text>
<text x="46.1" y="122.1">S1</text>
<text x="75.3" y="120.2">GA5</text>
<text x="75.3" y="122.1">GB5</text>
<text x="75.3" y="123.9">GC5</text>
<text x="42.4" y="127.5">RCLK</text>
<text x="80.8" y="126.7">INMUXB0</text>
<text x="80.8" y="128.5">INMUXB1</text>
<text x="75.3" y="133">S2</text>
</g>
<g font-size="1.6" fill="#000080">
<text x="57" y="34.5">U16</text>
<text x="57" y="54.6">SN74LV595APWR</text>
<text x="57" y="61.9">U18</text>
<text x="143" y="61.9">U17</text>
<text x="57" y="81.9">SN74LV595APWR</text>
<text x="143" y="81.9">SN74LV595APWR</text>
<text x="57" y="89.2">U20</text>
<text x="143" y="89.2">U19</text>
<text x="57" y="109.3">SN74LV595APWR</text>
<text x="143" y="109.3">SN74LV595APWR</text>
<text x="57" y="116.6">U21</text>
<text x="57" y="136.7">SN74LV595APWR</text>
</g>
<g font-size="1.2">
<text x="187.9" y="161.4">Title</text>
<text x="187.9" y="165.1">Engineer:</text>
<text x="187.9" y="167.8">Date:</text>
<text x="203.4" y="167.8">Time:</text>
<text x="217.2" y="165.1">Revision:</text>
<text x="217.2" y="167.8">Sheet</text>
<text x="223.4" y="167.8">of</text>
<text x="187.9" y="169.7">File:</text>
</g>
<g font-size="1.2" fill="#000080">
<text x="233.6" y="160.5">PILM, MIT</text>
<text x="192.5" y="167.8">8/20/2009</text>
<text x="195.2" y="165.1">Eric Jonas (jonas@mit.edu)</text>
<text x="208" y="167.8">2:30:22 PM</text>
<text x="233.6" y="162.4">46-5227</text>
<text x="233.6" y="164.2">43 Vassar St.</text>
<text x="233.6" y="166">Cambridge, MA 02139</text>
<text x="192.5" y="169.7">Z:\gitmigrate\hardware\acqboard\pcb\muxes.SCHDOC</text>
<text x="233.5" y="169.5">GNU GPL v2</text>
</g>
</svg>
